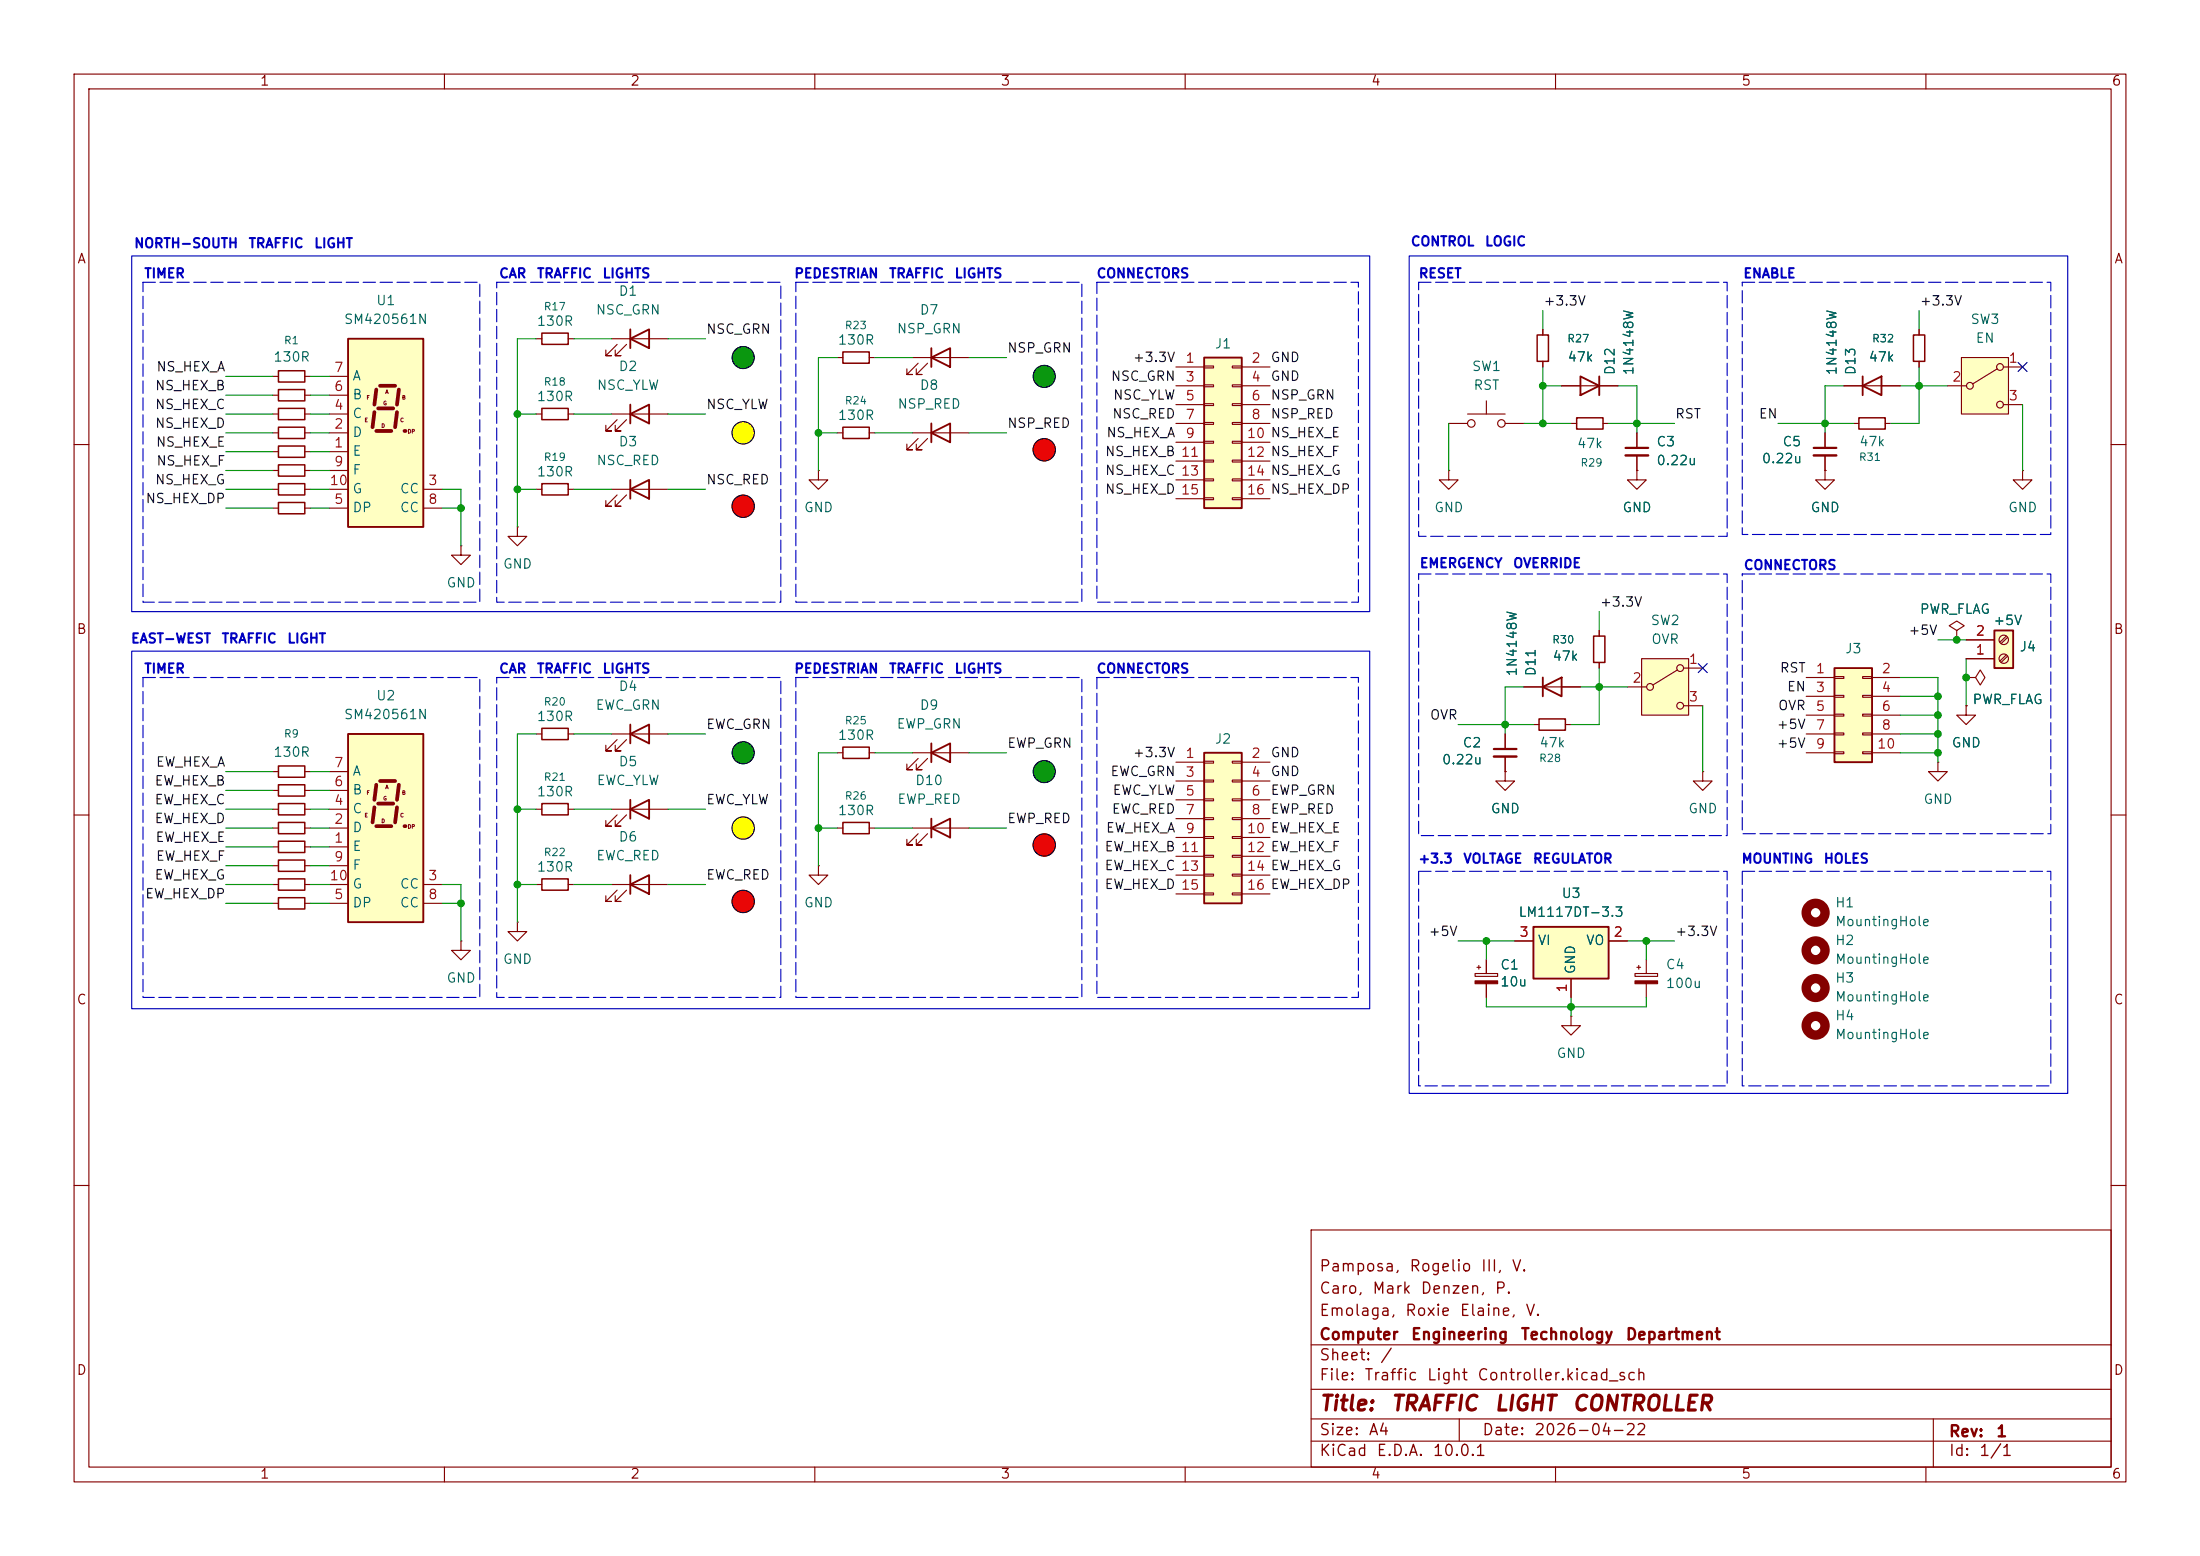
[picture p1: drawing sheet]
<svg xmlns="http://www.w3.org/2000/svg" width="297mm" height="210mm" viewBox="0 0 297 210" stroke-linecap="round" stroke-linejoin="round" font-family="sans-serif">
<g fill="none" stroke="#840000" stroke-width=".15">
<path d="M10 10h277v190h-277zM12 12h273v186h-273zM60 10v2M110 10v2M160 10v2M210 10v2M260 10v2M36.8 58.4h.8M36.8 55.9h.8M41.1 58.4h.8M41.1 55.9h.8M113 58.4h.8"/>
<path d="M113 48.3h.8M117.3 58.4h.8M117.3 48.3h.8M123.2 58.4h7.6M123.2 48.3h7.6M124 59.2l-1.6 1.5h.8h-.8v-.8M124 49l-1.6 1.5h.8h-.8v-.7M125.2 59.2l-1.5 1.5h.8h-.8v-.8M125.2 49l-1.5 1.5h.8h-.8v-.7M10 60h2M36.8 61h.8M41.1 61h.8"/>
<path d="M62.2 73.7v1.2h1.3l-1.3 1.3-1.2-1.3h1.2M62.2 73.7h.1M285 60h2M72.4 99.1h.8M76.7 99.1h.8M82.5 99.1h7.7M83.3 99.8l-1.5 1.5h.7h-.7v-.7M84.6 99.8l-1.5 1.5h.7h-.7v-.7M10 110h2M82.5 109.2h7.7M83.3 110l-1.5 1.5h.7h-.7v-.8M84.6 110l-1.5 1.5h.7h-.7v-.8"/>
<path d="M113 101.6h.8M113 111.8h.8M117.3 101.6h.8M117.3 111.8h.8M123.2 101.6h7.6M123.2 111.8h7.6M124 102.4l-1.6 1.5h.8h-.8v-.8M124 112.5l-1.6 1.5h.8h-.8v-.7M125.2 102.4l-1.5 1.5h.8h-.8v-.8M125.2 112.5l-1.5 1.5h.8h-.8v-.7M285 110h2M36.8 121.9h.8"/>
<path d="M41.1 121.9h.8M69.8 124.5v1.2h1.3l-1.3 1.3-1.2-1.3h1.2M69.8 124.5h.1M10 160h2M177 166h108v32h-108zM285 160h2M60 198v2M110 198v2M160 198v2M177 194.5h108M177 191.5h108M177 187.5h108"/>
<path d="M177 181.5h108M197 191.5v3M210 198v2M260 198v2M261 191.5v6.5"/>
</g>
<g fill="#f00" stroke="#f00" stroke-width=".14">
<circle cx="141" cy="60.7" r="1.5"/>
<circle cx="100.3" cy="68.3" r="1.5"/>
<circle cx="100.3" cy="121.7" r="1.5"/>
<circle cx="141" cy="114" r="1.5"/>
</g>
<g fill="#ff0" stroke="#ff0" stroke-width=".14">
<circle cx="100.3" cy="58.4" r="1.5"/>
<circle cx="100.3" cy="111.8" r="1.5"/>
</g>
<g fill="#008300" stroke="#008300" stroke-width=".14">
<circle cx="100.3" cy="48.3" r="1.48"/>
<circle cx="141" cy="104.1" r="1.48"/>
<circle cx="100.3" cy="101.6" r="1.48"/>
<circle cx="141" cy="50.8" r="1.48"/>
</g>
<path d="M125.7 58.4l2.6-1.2v2.5zM125.7 48.3l2.6-1.3v2.5zM125.7 47v2.5M125.7 57.2v2.5M85.1 99.1l2.5-1.3v2.5zM85.1 97.8v2.5M85.1 109.2l2.5-1.2v2.5zM85.1 108v2.5M125.7 101.6l2.6-1.3v2.6zM125.7 111.8l2.6-1.3v2.5zM125.7 100.3v2.6M125.7 110.5v2.5" fill="none" stroke="#840000" stroke-width=".25"/>
<path d="M37.6 55.1h3.5v1.5h-3.5zM37.6 57.7h3.5v1.5h-3.5zM113.8 47.5h3.5v1.5h-3.5zM113.8 57.7h3.5v1.5h-3.5zM37.6 60.2h3.5v1.5h-3.5zM73.2 98.3h3.5v1.5h-3.5zM113.8 111h3.5v1.5h-3.5zM113.8 100.8h3.5v1.6h-3.5zM37.6 121.2h3.5v1.5h-3.5z" fill="none" stroke="#840000" stroke-width=".2"/>
<path d="M162.6 101.6h5v20.3h-5z" fill="#ffffc2"/>
<path d="M162.6 101.6h5v20.3h-5z" fill="none" stroke="#840000" stroke-width=".25"/>
<g fill="none" stroke="#840000" stroke-width=".15">
<path d="M212.1 57.2h.8M216.4 57.2h.8M110.5 63.5v1.3h1.3l-1.3 1.2-1.3-1.2h1.3M110.5 63.5h.1M158.7 102.9h3.9M158.7 105.4h3.9M158.7 108h3.9M158.7 110.5h3.9M158.7 113h3.9M158.7 115.6h3.9M158.7 118.1h3.9M162.6 102.7h1.2v.3h-1.2z"/>
<path d="M162.6 105.3h1.2v.2h-1.2zM162.6 107.8h1.2v.3h-1.2zM162.6 110.4h1.2v.2h-1.2zM162.6 112.9h1.2v.3h-1.2zM162.6 115.4h1.2v.3h-1.2zM162.6 118h1.2v.2h-1.2zM166.4 102.7h1.2v.3h-1.2zM166.4 105.3h1.2v.2h-1.2zM166.4 107.8h1.2v.3h-1.2zM166.4 110.4h1.2v.2h-1.2zM166.4 112.9h1.2v.3h-1.2zM166.4 115.4h1.2v.3h-1.2z"/>
<path d="M166.4 118h1.2v.2h-1.2zM167.6 102.9h3.8M167.6 105.4h3.8M167.6 108h3.8M167.6 110.5h3.8M167.6 113h3.8M167.6 115.6h3.8M167.6 118.1h3.8M62.2 127v1.3h1.3l-1.3 1.2-1.2-1.2h1.2M62.2 127h.1M158.7 120.7h3.9M162.6 120.5h1.2v.3h-1.2z"/>
<path d="M166.4 120.5h1.2v.3h-1.2zM167.6 120.7h3.8"/>
</g>
<path d="M212.9 56.4h3.5v1.5h-3.5z" fill="none" stroke="#840000" stroke-width=".2"/>
<path d="M162.6 48.3h5v20.3h-5z" fill="#ffffc2"/>
<path d="M85.1 55.9l2.5-1.3v2.6zM85.1 45.7l2.5-1.2v2.5zM85.1 44.5v2.5M85.1 54.6v2.6M162.6 48.3h5v20.3h-5zM85.1 66l2.5-1.2v2.5zM85.1 64.8v2.5M85.1 119.4l2.5-1.3v2.6zM85.1 118.1v2.6" fill="none" stroke="#840000" stroke-width=".25"/>
<g fill="none" stroke="#840000" stroke-width=".15">
<path d="M36.8 53.3h.8M41.1 53.3h.8M72.4 55.9h.8M72.4 45.7h.8M76.7 55.9h.8M76.7 45.7h.8M82.5 55.9h7.7M82.5 45.7h7.7M83.3 56.6l-1.5 1.6h.7h-.7v-.8M83.3 46.5l-1.5 1.5h.7h-.7v-.8M84.6 56.6l-1.5 1.6h.7h-.7v-.8M84.6 46.5l-1.5 1.5h.7h-.7v-.8"/>
<path d="M158.7 49.5h3.9M158.7 52.1h3.9M158.7 54.6h3.9M158.7 57.2h3.9M158.7 59.7h3.9M162.6 49.4h1.2v.3h-1.2zM162.6 51.9h1.2v.3h-1.2zM162.6 54.5h1.2v.2h-1.2zM162.6 57h1.2v.3h-1.2zM162.6 59.6h1.2v.2h-1.2zM166.4 49.4h1.2v.3h-1.2zM166.4 51.9h1.2v.3h-1.2z"/>
<path d="M166.4 54.5h1.2v.2h-1.2zM166.4 57h1.2v.3h-1.2zM166.4 59.6h1.2v.2h-1.2zM167.6 49.5h3.8M167.6 52.1h3.8M167.6 54.6h3.8M167.6 57.2h3.8M167.6 59.7h3.8M36.8 66h.8M36.8 63.5h.8M41.1 66h.8M41.1 63.5h.8"/>
<path d="M69.8 71.1v1.3h1.3l-1.3 1.3-1.2-1.3h1.2M69.8 71.1h.1M72.4 66h.8M76.7 66h.8M82.5 66h7.7M83.3 66.8l-1.5 1.5h.7h-.7v-.7M84.6 66.8l-1.5 1.5h.7h-.7v-.7M158.7 62.2h3.9M158.7 64.8h3.9M158.7 67.3h3.9M162.6 62.1h1.2v.3h-1.2zM162.6 64.6h1.2v.3h-1.2z"/>
<path d="M162.6 67.2h1.2v.2h-1.2zM166.4 62.1h1.2v.3h-1.2zM166.4 64.6h1.2v.3h-1.2zM166.4 67.2h1.2v.2h-1.2zM167.6 62.2h3.8M167.6 64.8h3.8M167.6 67.3h3.8M36.8 119.4h.8M36.8 109.2h.8M36.8 104.1h.8M36.8 111.8h.8M36.8 106.7h.8"/>
<path d="M36.8 114.3h.8M36.8 116.8h.8M41.1 119.4h.8M41.1 109.2h.8M41.1 104.1h.8M41.1 111.8h.8M41.1 106.7h.8M41.1 114.3h.8M41.1 116.8h.8M72.4 119.4h.8M72.4 109.2h.8M76.7 119.4h.8"/>
<path d="M76.7 109.2h.8M82.5 119.4h7.7M110.5 116.8v1.3h1.3l-1.3 1.3-1.3-1.3h1.3M110.5 116.8h.1M83.3 120.1l-1.5 1.6h.7h-.7v-.8M84.6 120.1l-1.5 1.6h.7h-.7v-.8"/>
</g>
<g fill="none" stroke="#840000" stroke-width=".2">
<path d="M37.6 52.6h3.5v1.5h-3.5zM73.2 55.1h3.5v1.5h-3.5zM73.2 45h3.5v1.5h-3.5zM37.6 62.7h3.5v1.6h-3.5zM37.6 65.3h3.5v1.5h-3.5zM73.2 65.3h3.5v1.5h-3.5zM37.6 103.4h3.5v1.5h-3.5zM37.6 111h3.5v1.5h-3.5zM37.6 105.9h3.5v1.5h-3.5zM37.6 113.5h3.5v1.6h-3.5zM37.6 116.1h3.5v1.5h-3.5zM37.6 118.6h3.5v1.5h-3.5z"/>
<path d="M37.6 108.5h3.5v1.5h-3.5zM73.2 108.5h3.5v1.5h-3.5zM73.2 118.6h3.5v1.5h-3.5z"/>
</g>
<path d="M47 99.1h10.1v25.4h-10.1z" fill="#ffffc2"/>
<path d="M47 99.1h10.1v25.4h-10.1z" fill="none" stroke="#840000" stroke-width=".25"/>
<path d="M50.5 109l-.2 2M50.8 105.9l-.3 2.1M50.8 111.5h2M51.1 108.5h2M51.3 105.4h2M53.6 109l-.3 2M53.8 105.9l-.2 2.1" fill="none" stroke="#840000" stroke-width=".51"/>
<circle cx="54.6" cy="111.5" r=".25" fill="#840000"/>
<path d="M44.4 114.3h2.6M44.4 111.8h2.6M44.4 119.4h2.6M44.4 109.2h2.6M44.4 106.7h2.6M44.4 104.1h2.6M44.4 116.8h2.6M57.1 119.4h2.6M44.4 121.9h2.6M57.1 121.9h2.6" fill="none" stroke="#840000" stroke-width=".15"/>
<path d="M47 45.7h10.1v25.4h-10.1z" fill="#ffffc2"/>
<path d="M47 45.7h10.1v25.4h-10.1z" fill="none" stroke="#840000" stroke-width=".25"/>
<path d="M50.5 55.6l-.2 2.1M50.8 52.6l-.3 2M50.8 58.2h2M51.1 55.1h2M51.3 52.1h2M53.6 55.6l-.3 2.1M53.8 52.6l-.2 2" fill="none" stroke="#840000" stroke-width=".51"/>
<circle cx="54.6" cy="58.2" r=".25" fill="#840000"/>
<g fill="none" stroke="#840000" stroke-width=".15">
<path d="M36.8 50.8h.8M41.1 50.8h.8M44.4 58.4h2.6M44.4 55.9h2.6M44.4 53.3h2.6M44.4 50.8h2.6M36.8 68.6h.8M41.1 68.6h.8M44.4 61h2.6M44.4 66h2.6M44.4 68.6h2.6M44.4 63.5h2.6"/>
<path d="M57.1 66h2.6M57.1 68.6h2.6M273 63.5v1.3h-1.2l1.2 1.2 1.3-1.2h-1.3M273 63.5h.1"/>
</g>
<path d="M37.6 50h3.5v1.6h-3.5zM37.6 67.8h3.5v1.5h-3.5z" fill="none" stroke="#840000" stroke-width=".2"/>
<path d="M264.8 48.3h6.3v7.6h-6.3z" fill="#ffffc2"/>
<g fill="none" stroke="#840000" stroke-width=".15">
<path d="M259.1 44.5v.7M259.1 48.8v.7M262.9 52.1h2.5M264.8 48.3h6.3v7.6h-6.3zM269.6 49.8l-3.3 2M270.5 49.5h2.5M270.5 54.6h2.5M264.2 85.1l1-.6-1-.7-1.1 .7 1.1 .6v1.3M264.2 86.4h.1"/>
<circle cx="265.9" cy="52.1" r=".46"/>
<circle cx="270" cy="49.5" r=".46"/>
<circle cx="270" cy="54.6" r=".46"/>
</g>
<path d="M258.3 45.2h1.5v3.6h-1.5z" fill="none" stroke="#840000" stroke-width=".2"/>
<path d="M269.2 85.1h2.6v5.1h-2.6z" fill="#ffffc2"/>
<path d="M269.2 85.1h2.6v5.1h-2.6z" fill="none" stroke="#840000" stroke-width=".25"/>
<g fill="none" stroke="#840000" stroke-width=".15">
<path d="M203.2 99.1v2M207 97.8h.8M211.3 97.8h.8M265.4 88.9h3.8M265.4 86.4h3.8M270.8 88.4l-.8 .8M270.8 85.9l-.8 .8M271 88.6l-.8 .8M271 86l-.8 .9M203.2 104.1v1.3h-1.3l1.3 1.3 1.3-1.3h-1.3M203.2 104.1h.1M203.2 102.1v2"/>
<path d="M229.9 104.1v1.3h-1.3l1.3 1.3 1.2-1.3h-1.2M229.9 104.1h.1"/>
<circle cx="270.5" cy="88.9" r=".63"/>
<circle cx="270.5" cy="86.4" r=".63"/>
</g>
<path d="M207.8 97h3.5v1.6h-3.5z" fill="none" stroke="#840000" stroke-width=".2"/>
<path d="M201.7 101.1h3" fill="none" stroke="#840000" stroke-width=".3"/>
<path d="M201.7 102.1h3" fill="none" stroke="#840000" stroke-width=".33"/>
<g fill="none" stroke="#840000" stroke-width="1.3">
<circle cx="245.1" cy="123.2" r="1.27"/>
<circle cx="245.1" cy="128.3" r="1.27"/>
<circle cx="245.1" cy="138.4" r="1.27"/>
<circle cx="245.1" cy="133.3" r="1.27"/>
</g>
<path d="M207 125.1h10.2v7h-10.2z" fill="#ffffc2"/>
<path d="M207 125.1h10.2v7h-10.2z" fill="none" stroke="#840000" stroke-width=".25"/>
<g fill="none" stroke="#840000" stroke-width=".15">
<path d="M199.1 131.4h3.1v.4h-3.1zM199.4 130.6h.5M199.6 130.3v.5M200.7 129.5v1.9M200.7 132.8v1.8M204.5 127h2.5M212.1 137.2v1.2h-1.3l1.3 1.3 1.3-1.3h-1.3M212.1 137.2h.1M212.1 132.1v2.5M217.2 127h2.5M220.7 131.4h3.1v.4h-3.1zM221 130.6h.5"/>
<path d="M221.2 130.3v.5M222.2 129.5v1.9M222.2 132.8v1.8"/>
</g>
<g fill="#840000" stroke="#840000" stroke-width=".15">
<path d="M199.1 132.4h3.1v.4h-3.1z"/>
<path d="M220.7 132.4h3.1v.4h-3.1z"/>
</g>
<path d="M247.6 90.2h5.1v12.7h-5.1z" fill="#ffffc2"/>
<path d="M247.6 90.2h5.1v12.7h-5.1z" fill="none" stroke="#840000" stroke-width=".25"/>
<g fill="none" stroke="#840000" stroke-width=".15">
<path d="M195.6 63.5v1.3h1.2l-1.2 1.2-1.3-1.2h1.3M195.6 63.5h.1M243.8 91.4h3.8M243.8 94h3.8M243.8 96.5h3.8M243.8 99.1h3.8M247.6 91.3h1.3v.3h-1.3zM247.6 93.9h1.3v.2h-1.3zM247.6 96.4h1.3v.2h-1.3zM247.6 98.9h1.3v.3h-1.3zM251.5 91.3h1.2v.3h-1.2zM251.5 93.9h1.2v.2h-1.2z"/>
<path d="M251.5 96.4h1.2v.2h-1.2zM251.5 98.9h1.2v.3h-1.2zM252.7 91.4h3.8M252.7 94h3.8M252.7 96.5h3.8M252.7 99.1h3.8M265.4 91.4h1.3l.6-1 .7 1-.7 1.1-.6-1.1M265.4 91.4h.1M265.4 95.3v1.2h-1.2l1.2 1.3 1.3-1.3h-1.3M265.4 95.3h.1M243.8 101.6h3.8M247.6 101.5h1.3v.2h-1.3z"/>
<path d="M251.5 101.5h1.2v.2h-1.2zM252.7 101.6h3.8M261.6 102.9v1.2h-1.3l1.3 1.3 1.3-1.3h-1.3M261.6 102.9h.1"/>
</g>
<path d="M221.6 88.9h6.4v7.6h-6.4z" fill="#ffffc2"/>
<g fill="none" stroke="#840000" stroke-width=".15">
<path d="M195.6 57.2h2.5M198.1 55.9h5.1M200.7 54.1v1.8M203.2 57.2h2.5M208.3 44.5v.7M208.3 48.8v.7M210.8 52.1h7.6M221 58.4v2.1M246.4 58.4v2.1M248.9 52.1h7.6M250.2 57.2h.8M254.5 57.2h.8"/>
<path d="M259.1 44.5v.7M259.1 48.8v.7M221 63.5v1.3h1.2l-1.2 1.2-1.3-1.2h1.3M221 63.5h.1M221 61.5v2M246.4 63.5v1.3h-1.3l1.3 1.2 1.2-1.2h-1.2M246.4 63.5h.1M246.4 61.5v2M203.2 99.1v2M205.7 92.7h7.7M215.9 85.1v.8M215.9 89.4v.8"/>
<path d="M219.7 92.7h2.5M221.6 88.9h6.4v7.6h-6.4zM226.4 90.4l-3.3 2.1M227.3 90.2h2.6M227.3 95.3h2.6M264.2 86.4h.1M265.4 91.4h.1M265.4 95.3h.1M265.4 88.9h3.8M265.4 86.4h3.8M203.2 104.1h.1M203.2 102.1v2"/>
<path d="M200.7 129.5v1.9M200.7 132.8v1.8M204.5 127h2.5M212.1 132.1v2.5M217.2 127h2.5"/>
<circle cx="198.6" cy="57.2" r=".51"/>
<circle cx="202.7" cy="57.2" r=".51"/>
<circle cx="222.8" cy="92.7" r=".46"/>
<circle cx="226.8" cy="90.2" r=".46"/>
<circle cx="226.8" cy="95.3" r=".46"/>
</g>
<path d="M207.5 45.2h1.5v3.6h-1.5zM251 56.4h3.5v1.5h-3.5zM215.1 85.9h1.6v3.5h-1.6z" fill="none" stroke="#840000" stroke-width=".2"/>
<path d="M213.4 50.8l2.5 1.3-2.5 1.2zM215.9 50.8v2.5M251.5 52.1l2.5-1.3v2.5zM251.5 50.8v2.5M208.3 92.7l2.5-1.3v2.6zM208.3 91.4v2.6" fill="none" stroke="#840000" stroke-width=".25"/>
<path d="M219.5 60.5h3M244.9 60.5h3" fill="none" stroke="#840000" stroke-width=".3"/>
<path d="M219.5 61.5h3M244.9 61.5h3" fill="none" stroke="#840000" stroke-width=".33"/>
<g fill="none" stroke="#009600" stroke-width=".15">
<path d="M30.5 58.4h6.3M30.5 50.8h6.3M30.5 53.3h6.3M30.5 55.9h6.3M41.9 58.4h2.5M41.9 50.8h2.5M41.9 53.3h2.5M41.9 55.9h2.5M69.8 55.9h2.6M72.4 45.7h-2.6v25.4M77.5 45.7h5M77.5 55.9h5"/>
<path d="M90.2 45.7h5M90.2 55.9h5M110.5 58.4h2.5M113 48.3h-2.5v15.2M118.1 58.4h5.1M118.1 48.3h5.1M130.8 58.4h5.1M130.8 48.3h5.1M195.6 57.2v6.3M205.7 57.2h6.4M208.3 52.1h2.5M208.3 41.9v2.6"/>
<path d="M208.3 49.5v7.7M217.2 57.2h8.9M218.4 52.1h2.6v6.3M240 57.2h10.2M248.9 52.1h-2.5v6.3M256.5 52.1h6.4M259.1 49.5v7.7h-3.8M259.1 41.9v2.6M273 54.6v8.9M30.5 66h6.3M30.5 68.6h6.3M30.5 63.5h6.3"/>
<path d="M30.5 61h6.3M41.9 66h2.5M41.9 68.6h2.5M41.9 63.5h2.5M41.9 61h2.5M59.7 66h2.5v7.7M59.7 68.6h2.5M69.8 66h2.6M77.5 66h5M90.2 66h5M72.4 99.1h-2.6v25.4M77.5 99.1h5"/>
<path d="M90.2 99.1h5M196.8 97.8h10.2M205.7 92.7h-2.5v6.4M213.4 92.7h6.3M215.9 90.2v7.6h-3.8M215.9 82.6v2.5M229.9 95.3v8.8M256.5 99.1h5.1M256.5 91.4h5.1v11.5M256.5 96.5h5.1M256.5 94h5.1M261.6 86.4h3.8"/>
<path d="M265.4 88.9v6.4M30.5 104.1h6.3M30.5 106.7h6.3M30.5 114.3h6.3M30.5 119.4h6.3M30.5 116.8h6.3M30.5 111.8h6.3M30.5 109.2h6.3M41.9 104.1h2.5M41.9 106.7h2.5M41.9 114.3h2.5M41.9 119.4h2.5"/>
<path d="M41.9 116.8h2.5M41.9 111.8h2.5M41.9 109.2h2.5M59.7 119.4h2.5v7.6M69.8 119.4h2.6M69.8 109.2h2.6M77.5 119.4h5M77.5 109.2h5M90.2 119.4h5M90.2 109.2h5M110.5 111.8h2.5M113 101.6h-2.5v15.2"/>
<path d="M118.1 111.8h5.1M118.1 101.6h5.1M130.8 111.8h5.1M130.8 101.6h5.1M256.5 101.6h5.1M30.5 121.9h6.3M41.9 121.9h2.5M59.7 121.9h2.5M196.8 127h7.7M200.7 127v2.5M200.7 134.6v1.3h21.5v-1.3M212.1 134.6v2.6"/>
<path d="M219.7 127h6.4M222.2 127v2.5"/>
</g>
<path d="M272.4 48.9l1.3 1.2M273.7 48.9l-1.3 1.2M229.3 89.6l1.2 1.2M230.5 89.6l-1.2 1.2" fill="none" stroke="#000084" stroke-width=".15"/>
<path d="M17.8 34.5h167.1v48.1h-167.1zM190.2 34.5h88.9v113.1h-88.9zM17.8 87.9h167.1v48.2h-167.1z" fill="none" stroke="#0000c2" stroke-width=".15"/>
<g fill="none" stroke="#0000c2" stroke-width=".15" stroke-dasharray="1.7 .6">
<path d="M19.3 38.1h45.5v43.2h-45.5zM67.1 38.1h38.3v43.2h-38.3zM107.4 38.1h38.6v43.2h-38.6zM148.1 38.1h35.3v43.2h-35.3zM191.5 38.1h41.7v34.3h-41.7zM235.2 38.1h41.7v34h-41.7zM191.5 77.5h41.7v35.3h-41.7zM235.2 77.5h41.7v35h-41.7zM19.3 91.4h45.5v43.2h-45.5zM67.1 91.4h38.3v43.2h-38.3zM107.4 91.4h38.6v43.2h-38.6zM148.1 91.4h35.3v43.2h-35.3z"/>
<path d="M191.5 117.6h41.7v29h-41.7zM235.2 117.6h41.7v29h-41.7z"/>
</g>
<g fill="none" stroke="#000500" stroke-width=".15">
<circle cx="100.3" cy="58.4" r="1.5"/>
<circle cx="100.3" cy="48.3" r="1.48"/>
<circle cx="141" cy="50.8" r="1.48"/>
<circle cx="100.3" cy="68.3" r="1.5"/>
<circle cx="141" cy="60.7" r="1.5"/>
<circle cx="100.3" cy="111.8" r="1.5"/>
<circle cx="100.3" cy="101.6" r="1.48"/>
<circle cx="141" cy="114" r="1.5"/>
<circle cx="141" cy="104.1" r="1.48"/>
<circle cx="100.3" cy="121.7" r="1.5"/>
</g>
<g fill="#009600" stroke="#009600" stroke-width=".14">
<circle cx="69.8" cy="119.4" r=".46"/>
<circle cx="69.8" cy="109.2" r=".46"/>
<circle cx="69.8" cy="66" r=".46"/>
<circle cx="69.8" cy="55.9" r=".46"/>
<circle cx="110.5" cy="58.4" r=".46"/>
<circle cx="110.5" cy="111.8" r=".46"/>
<circle cx="62.2" cy="121.9" r=".46"/>
<circle cx="62.2" cy="68.6" r=".46"/>
<circle cx="203.2" cy="97.8" r=".46"/>
<circle cx="221" cy="57.2" r=".46"/>
<circle cx="246.4" cy="57.2" r=".46"/>
<circle cx="208.3" cy="52.1" r=".46"/>
<circle cx="208.3" cy="57.2" r=".46"/>
<circle cx="200.7" cy="127" r=".46"/>
<circle cx="212.1" cy="135.9" r=".46"/>
<circle cx="222.2" cy="127" r=".46"/>
<circle cx="215.9" cy="92.7" r=".46"/>
<circle cx="261.6" cy="94" r=".46"/>
<circle cx="261.6" cy="96.5" r=".46"/>
<circle cx="265.4" cy="91.4" r=".46"/>
<circle cx="264.2" cy="86.4" r=".46"/>
<circle cx="261.6" cy="101.6" r=".46"/>
<circle cx="261.6" cy="99.1" r=".46"/>
<circle cx="259.1" cy="52.1" r=".46"/>
</g>
<g font-size="2" fill="#840000">
<text x="178" y="190.9">Title:</text>
<text x="187.7" y="190.9">TRAFFIC</text>
<text x="201.6" y="190.9">LIGHT</text>
<text x="212.1" y="190.9">CONTROLLER</text>
</g>
<g font-size="1.5" fill="#840000">
<text x="178" y="172">Pamposa,</text>
<text x="190.2" y="172">Rogelio</text>
<text x="199.8" y="172">III,</text>
<text x="204" y="172">V.</text>
<text x="178" y="178">Emolaga,</text>
<text x="178" y="175">Caro,</text>
<text x="185.2" y="175">Mark</text>
<text x="189.6" y="178">Roxie</text>
<text x="191.7" y="175">Denzen,</text>
<text x="197" y="178">Elaine,</text>
<text x="201.7" y="175">P.</text>
<text x="205.8" y="178">V.</text>
<text x="178" y="184">Sheet:</text>
<text x="178" y="181.2">Computer</text>
<text x="186.2" y="184">/</text>
<text x="190.4" y="181.2">Engineering</text>
<text x="205.2" y="181.2">Technology</text>
<text x="219.4" y="181.2">Department</text>
<text x="178" y="186.7">File:</text>
<text x="184.1" y="186.7">Traffic</text>
<text x="192.5" y="186.7">Light</text>
<text x="199.3" y="186.7">Controller.kicad_sch</text>
<text x="178" y="196.9">KiCad</text>
<text x="178" y="194.1">Size:</text>
<text x="184.7" y="194.1">A4</text>
<text x="185.7" y="196.9">E.D.A.</text>
<text x="193.3" y="196.9">10.0.1</text>
<text x="200" y="194.1">Date:</text>
<text x="207" y="194.1">2026-04-22</text>
<text x="263" y="194.3">Rev:</text>
<text x="263" y="196.9">Id:</text>
<text x="267.1" y="196.9">1/1</text>
<text x="269.4" y="194.3">1</text>
</g>
<g font-size="1.3" fill="#840000">
<text x="35" y="11.9">1</text>
<text x="85" y="11.9">2</text>
<text x="135" y="11.9">3</text>
<text x="185" y="11.9">4</text>
<text x="235" y="11.9">5</text>
<text x="285" y="11.9">6</text>
<text x="10.3" y="35.9">A</text>
<text x="285.3" y="35.9">A</text>
<text x="10.3" y="85.9">B</text>
<text x="285.3" y="85.9">B</text>
<text x="10.3" y="135.9">C</text>
<text x="285.3" y="135.9">C</text>
<text x="10.3" y="185.9">D</text>
<text x="285.3" y="185.9">D</text>
<text x="35" y="199.9">1</text>
<text x="85" y="199.9">2</text>
<text x="135" y="199.9">3</text>
<text x="185" y="199.9">4</text>
<text x="235" y="199.9">5</text>
<text x="285" y="199.9">6</text>
</g>
<g font-size="1.3" fill="#0000c2">
<text x="18" y="33.8">NORTH-SOUTH</text>
<text x="33.5" y="33.8">TRAFFIC</text>
<text x="42.3" y="33.8">LIGHT</text>
<text x="190.4" y="33.5">CONTROL</text>
<text x="200.4" y="33.5">LOGIC</text>
<text x="19.4" y="37.9">TIMER</text>
<text x="67.3" y="37.9">CAR</text>
<text x="72.4" y="37.9">TRAFFIC</text>
<text x="81.2" y="37.9">LIGHTS</text>
<text x="107.1" y="37.9">PEDESTRIAN</text>
<text x="119.9" y="37.9">TRAFFIC</text>
<text x="128.8" y="37.9">LIGHTS</text>
<text x="147.9" y="37.9">CONNECTORS</text>
<text x="191.4" y="37.9">RESET</text>
<text x="235.3" y="37.9">ENABLE</text>
<text x="191.6" y="77">EMERGENCY</text>
<text x="204.2" y="77">OVERRIDE</text>
<text x="235.3" y="77.2">CONNECTORS</text>
<text x="17.6" y="87.1">EAST-WEST</text>
<text x="29.8" y="87.1">TRAFFIC</text>
<text x="38.7" y="87.1">LIGHT</text>
<text x="19.4" y="91.2">TIMER</text>
<text x="67.3" y="91.2">CAR</text>
<text x="72.4" y="91.2">TRAFFIC</text>
<text x="81.2" y="91.2">LIGHTS</text>
<text x="107.1" y="91.2">PEDESTRIAN</text>
<text x="119.9" y="91.2">TRAFFIC</text>
<text x="128.8" y="91.2">LIGHTS</text>
<text x="147.9" y="91.2">CONNECTORS</text>
<text x="191.4" y="116.8">+3.3</text>
<text x="197.5" y="116.8">VOLTAGE</text>
<text x="206.9" y="116.8">REGULATOR</text>
<text x="235" y="116.8">MOUNTING</text>
<text x="246.1" y="116.8">HOLES</text>
</g>
<g font-size="1.3" fill="#006464">
<text x="50.7" y="41.5">U1</text>
<text x="83.4" y="40.2">D1</text>
<text x="46.3" y="44">SM420561N</text>
<text x="72.4" y="44.3">130R</text>
<text x="80.3" y="42.8">NSC_GRN</text>
<text x="113" y="46.8">130R</text>
<text x="121" y="45.3">NSP_GRN</text>
<text x="124.1" y="42.8">D7</text>
<text x="163.9" y="47.3">J1</text>
<text x="265.9" y="44">SW3</text>
<text x="266.6" y="46.6">EN</text>
<text x="36.8" y="49.1">130R</text>
<text x="47.5" y="51.7">A</text>
<text x="80.5" y="52.9">NSC_YLW</text>
<text x="83.4" y="50.4">D2</text>
<text x="124.1" y="52.9">D8</text>
<text x="198.6" y="50.4">SW1</text>
<text x="198.8" y="52.9">RST</text>
<text x="211.5" y="49.1">47k</text>
<text x="218.3" y="50.7" transform="rotate(-90 218.3 50.7)">D12</text>
<text x="220.8" y="50.7" transform="rotate(-90 220.8 50.7)">1N4148W</text>
<text x="248.3" y="50.7" transform="rotate(-90 248.3 50.7)">1N4148W</text>
<text x="250.8" y="50.7" transform="rotate(-90 250.8 50.7)">D13</text>
<text x="252.2" y="49.1">47k</text>
<text x="47.5" y="59.3">D</text>
<text x="47.5" y="56.7">C</text>
<text x="47.5" y="54.2">B</text>
<text x="72.4" y="54.5">130R</text>
<text x="113" y="57">130R</text>
<text x="121.1" y="55.5">NSP_RED</text>
<text x="47.5" y="61.8">E</text>
<text x="47.5" y="64.4">F</text>
<text x="72.4" y="64.6">130R</text>
<text x="80.4" y="63.1">NSC_RED</text>
<text x="83.4" y="60.6">D3</text>
<text x="212.8" y="60.8">47k</text>
<text x="223.5" y="60.6">C3</text>
<text x="223.5" y="63.1">0.22u</text>
<text x="237.8" y="62.8">0.22u</text>
<text x="240.5" y="60.6">C5</text>
<text x="250.9" y="60.6">47k</text>
<text x="47.5" y="69.4">DP</text>
<text x="47.5" y="66.9">G</text>
<text x="53.9" y="66.9">CC</text>
<text x="53.9" y="69.4">CC</text>
<text x="108.5" y="69.4">GND</text>
<text x="193.5" y="69.4">GND</text>
<text x="218.9" y="69.4">GND</text>
<text x="244.3" y="69.4">GND</text>
<text x="271" y="69.4">GND</text>
<text x="67.8" y="77.1">GND</text>
<text x="60.2" y="79.6">GND</text>
<text x="259.1" y="83.2">PWR_FLAG</text>
<text x="209.5" y="89.5">47k</text>
<text x="222.8" y="84.7">SW2</text>
<text x="222.8" y="87.2">OVR</text>
<text x="249" y="88.5">J3</text>
<text x="269" y="84.7">+5V</text>
<text x="272.6" y="88.2">J4</text>
<text x="50.7" y="94.8">U2</text>
<text x="83.4" y="93.6">D4</text>
<text x="205.1" y="91.4" transform="rotate(-90 205.1 91.4)">1N4148W</text>
<text x="207.6" y="91.4" transform="rotate(-90 207.6 91.4)">D11</text>
<text x="266.2" y="95.4">PWR_FLAG</text>
<text x="46.3" y="97.4">SM420561N</text>
<text x="72.4" y="97.6">130R</text>
<text x="80.3" y="96.1">EWC_GRN</text>
<text x="113" y="100.2">130R</text>
<text x="121" y="98.7">EWP_GRN</text>
<text x="124.1" y="96.1">D9</text>
<text x="163.9" y="100.7">J2</text>
<text x="197.4" y="101.2">C2</text>
<text x="207.7" y="101.2">47k</text>
<text x="263.4" y="101.2">GND</text>
<text x="36.8" y="102.5">130R</text>
<text x="47.5" y="107.5">B</text>
<text x="47.5" y="105">A</text>
<text x="72.4" y="107.8">130R</text>
<text x="80.5" y="106.3">EWC_YLW</text>
<text x="83.4" y="103.7">D5</text>
<text x="123.5" y="106.3">D10</text>
<text x="194.6" y="103.5">0.22u</text>
<text x="47.5" y="112.6">D</text>
<text x="47.5" y="110.1">C</text>
<text x="83.4" y="113.9">D6</text>
<text x="113" y="110.3">130R</text>
<text x="121" y="108.8">EWP_RED</text>
<text x="201.2" y="110.1">GND</text>
<text x="227.8" y="110.1">GND</text>
<text x="259.6" y="108.8">GND</text>
<text x="47.5" y="115.2">E</text>
<text x="47.5" y="117.7">F</text>
<text x="72.4" y="118">130R</text>
<text x="80.4" y="116.4">EWC_RED</text>
<text x="47.5" y="122.8">DP</text>
<text x="47.5" y="120.2">G</text>
<text x="53.9" y="120.2">CC</text>
<text x="53.9" y="122.8">CC</text>
<text x="108.5" y="122.8">GND</text>
<text x="204.9" y="124.1">LM1117DT-3.3</text>
<text x="210.7" y="121.5">U3</text>
<text x="247.7" y="122.8">H1</text>
<text x="247.7" y="125.3">MountingHole</text>
<text x="67.8" y="130.4">GND</text>
<text x="202.4" y="131.2">C1</text>
<text x="207.5" y="127.9">VI</text>
<text x="213" y="131.6" transform="rotate(-90 213 131.6)">GND</text>
<text x="214" y="127.9">VO</text>
<text x="224.8" y="131.1">C4</text>
<text x="247.7" y="127.9">H2</text>
<text x="247.7" y="130.4">MountingHole</text>
<text x="60.2" y="132.9">GND</text>
<text x="202.4" y="133.5">10u</text>
<text x="224.8" y="133.7">100u</text>
<text x="247.7" y="132.9">H3</text>
<text x="247.7" y="135.5">MountingHole</text>
<text x="210.1" y="143.1">GND</text>
<text x="247.7" y="138">H4</text>
<text x="247.7" y="140.6">MountingHole</text>
</g>
<g font-size="1.3" fill="#0f0f0f">
<text x="208.3" y="41.6">+3.3V</text>
<text x="259.1" y="41.6">+3.3V</text>
<text x="95.2" y="45.4">NSC_GRN</text>
<text x="135.9" y="47.9">NSP_GRN</text>
<text x="20.8" y="53">NS_HEX_B</text>
<text x="21" y="50.5">NS_HEX_A</text>
<text x="149.9" y="51.7">NSC_GRN</text>
<text x="152.8" y="49.2">+3.3V</text>
<text x="171.4" y="49.2">GND</text>
<text x="171.4" y="51.7">GND</text>
<text x="20.8" y="58.1">NS_HEX_D</text>
<text x="20.8" y="55.5">NS_HEX_C</text>
<text x="95.2" y="55.5">NSC_YLW</text>
<text x="135.9" y="58.1">NSP_RED</text>
<text x="149.3" y="59.3">NS_HEX_A</text>
<text x="150.1" y="56.8">NSC_RED</text>
<text x="150.2" y="54.3">NSC_YLW</text>
<text x="171.4" y="56.8">NSP_RED</text>
<text x="171.4" y="54.3">NSP_GRN</text>
<text x="226.1" y="56.8">RST</text>
<text x="237.3" y="56.8">EN</text>
<text x="20.8" y="65.7">NS_HEX_G</text>
<text x="21" y="60.6">NS_HEX_E</text>
<text x="21" y="63.2">NS_HEX_F</text>
<text x="95.2" y="65.7">NSC_RED</text>
<text x="149.1" y="64.4">NS_HEX_C 13</text>
<text x="149.1" y="61.9">NS_HEX_B 11</text>
<text x="19.6" y="68.2">NS_HEX_DP</text>
<text x="149.1" y="67">NS_HEX_D 15</text>
<text x="215.9" y="82.2">+3.3V</text>
<text x="257.5" y="86">+5V</text>
<text x="240.2" y="91.1">RST</text>
<text x="241.2" y="93.6">EN</text>
<text x="95.2" y="98.7">EWC_GRN</text>
<text x="135.9" y="101.3">EWP_GRN</text>
<text x="193" y="97.4">OVR</text>
<text x="239.8" y="98.7">+5V</text>
<text x="239.8" y="101.3">+5V</text>
<text x="239.9" y="96.2">OVR</text>
<text x="20.8" y="106.3">EW_HEX_B</text>
<text x="21" y="103.8">EW_HEX_A</text>
<text x="149.8" y="105.1">EWC_GRN</text>
<text x="150.1" y="107.6">EWC_YLW</text>
<text x="152.8" y="102.5">+3.3V</text>
<text x="171.4" y="102.5">GND</text>
<text x="171.4" y="105.1">GND</text>
<text x="171.4" y="107.6">EWP_GRN</text>
<text x="20.8" y="111.4">EW_HEX_D</text>
<text x="20.8" y="108.9">EW_HEX_C</text>
<text x="20.9" y="114">EW_HEX_E</text>
<text x="95.2" y="108.9">EWC_YLW</text>
<text x="135.9" y="111.4">EWP_RED</text>
<text x="149.2" y="112.7">EW_HEX_A</text>
<text x="150" y="110.1">EWC_RED</text>
<text x="171.4" y="110.1">EWP_RED</text>
<text x="20.8" y="119">EW_HEX_G</text>
<text x="21" y="116.5">EW_HEX_F</text>
<text x="95.2" y="119">EWC_RED</text>
<text x="149" y="115.2">EW_HEX_B 11</text>
<text x="149" y="117.8">EW_HEX_C 13</text>
<text x="19.5" y="121.6">EW_HEX_DP</text>
<text x="149" y="120.3">EW_HEX_D 15</text>
<text x="192.8" y="126.7">+5V</text>
<text x="226.1" y="126.7">+3.3V</text>
</g>
<g font-size="1.3" fill="#a90000">
<text x="45" y="53.1">6</text>
<text x="45" y="50.5">7</text>
<text x="159.9" y="49.3">1</text>
<text x="159.9" y="51.8">3</text>
<text x="168.8" y="49.3">2</text>
<text x="168.8" y="51.8">4</text>
<text x="263.5" y="51.8">2</text>
<text x="271.1" y="49.3">1</text>
<text x="45" y="58.2">2</text>
<text x="45" y="55.6">4</text>
<text x="159.9" y="54.4">5</text>
<text x="159.9" y="56.9">7</text>
<text x="159.9" y="59.4">9</text>
<text x="168.2" y="59.4">10 NS_HEX_E</text>
<text x="168.8" y="54.4">6</text>
<text x="168.8" y="56.9">8</text>
<text x="271.1" y="54.4">3</text>
<text x="44.4" y="65.8">10</text>
<text x="45" y="60.7">1</text>
<text x="45" y="63.2">9</text>
<text x="57.7" y="65.8">3</text>
<text x="168.2" y="62">12 NS_HEX_F</text>
<text x="168.2" y="64.5">14 NS_HEX_G</text>
<text x="45" y="68.3">5</text>
<text x="57.7" y="68.3">8</text>
<text x="168.2" y="67.1">16 NS_HEX_DP</text>
<text x="227.9" y="89.9">1</text>
<text x="266.6" y="88.6">1</text>
<text x="266.6" y="86.1">2</text>
<text x="220.3" y="92.5">2</text>
<text x="227.9" y="95">3</text>
<text x="245" y="91.2">1</text>
<text x="245" y="93.7">3</text>
<text x="253.9" y="91.2">2</text>
<text x="253.9" y="93.7">4</text>
<text x="245" y="96.3">5</text>
<text x="245" y="98.8">7</text>
<text x="245" y="101.3">9</text>
<text x="253.3" y="101.3">10</text>
<text x="253.9" y="96.3">6</text>
<text x="253.9" y="98.8">8</text>
<text x="45" y="106.4">6</text>
<text x="45" y="103.9">7</text>
<text x="159.9" y="102.6">1</text>
<text x="159.9" y="105.2">3</text>
<text x="159.9" y="107.7">5</text>
<text x="168.8" y="102.6">2</text>
<text x="168.8" y="105.2">4</text>
<text x="168.8" y="107.7">6</text>
<text x="45" y="111.5">2</text>
<text x="45" y="109">4</text>
<text x="159.9" y="110.2">7</text>
<text x="159.9" y="112.8">9</text>
<text x="168.2" y="112.8">10 EW_HEX_E</text>
<text x="168.8" y="110.2">8</text>
<text x="44.4" y="119.1">10</text>
<text x="45" y="114">1</text>
<text x="45" y="116.6">9</text>
<text x="57.7" y="119.1">3</text>
<text x="168.2" y="115.3">12 EW_HEX_F</text>
<text x="168.2" y="117.9">14 EW_HEX_G</text>
<text x="45" y="121.7">5</text>
<text x="57.7" y="121.7">8</text>
<text x="168.2" y="120.4">16 EW_HEX_DP</text>
<text x="205" y="126.7">3</text>
<text x="217.7" y="126.7">2</text>
<text x="211.8" y="134.1" transform="rotate(-90 211.8 134.1)">1</text>
</g>
<g font-size="1" fill="#006464">
<text x="38.3" y="46.7">R1</text>
<text x="73.3" y="42.1">R17</text>
<text x="114" y="44.7">R23</text>
<text x="211.5" y="46.5">R27</text>
<text x="252.7" y="46.5">R32</text>
<text x="73.3" y="52.3">R18</text>
<text x="114" y="54.8">R24</text>
<text x="73.3" y="62.5">R19</text>
<text x="213.3" y="63.2">R29</text>
<text x="250.9" y="62.5">R31</text>
<text x="209.5" y="87.1">R30</text>
<text x="73.3" y="95.5">R20</text>
<text x="38.3" y="99.8">R9</text>
<text x="114" y="98">R25</text>
<text x="73.3" y="105.6">R21</text>
<text x="207.7" y="103.1">R28</text>
<text x="114" y="108.2">R26</text>
<text x="73.3" y="115.8">R22</text>
</g>
<g font-size=".5" fill="#840000">
<text x="52" y="53.3">A</text>
<text x="49.2" y="57.1">E</text>
<text x="49.4" y="54">F</text>
<text x="51.4" y="57.8">D</text>
<text x="51.7" y="54.8">G</text>
<text x="54" y="57.1">C</text>
<text x="54.2" y="54">B</text>
<text x="55" y="58.6">DP</text>
<text x="49.4" y="107.4">F</text>
<text x="52" y="106.6">A</text>
<text x="54.2" y="107.4">B</text>
<text x="49.2" y="110.4">E</text>
<text x="51.4" y="111.2">D</text>
<text x="51.7" y="108.1">G</text>
<text x="54" y="110.4">C</text>
<text x="55" y="112">DP</text>
</g>
</svg>
